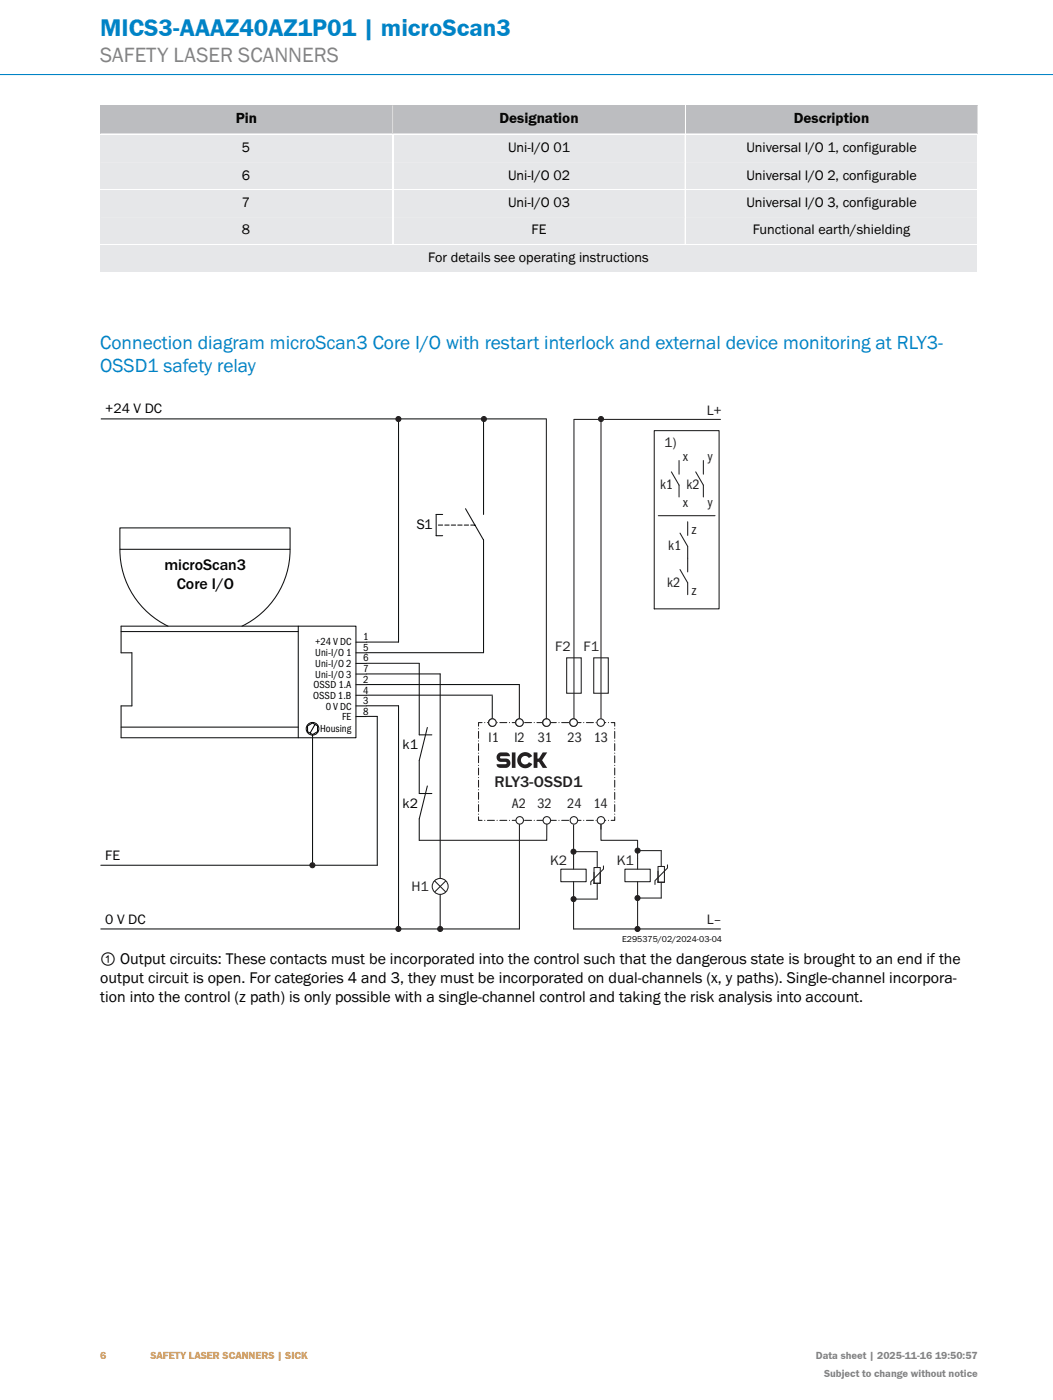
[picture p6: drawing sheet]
<svg xmlns="http://www.w3.org/2000/svg" width="210mm" height="279mm" viewBox="0 0 210 279" stroke-linecap="round" stroke-linejoin="round" font-family="sans-serif">
<path d="M0 14.9h210" fill="none" stroke="#fff" stroke-width=".2"/>
<path d="M0 14.9h210" fill="none" stroke="#0083c6" stroke-width=".2"/>
<path d="M20 21h58.2v5.6h-58.2z" fill="#bcbdc0"/>
<path d="M78.3 21v5.8" fill="none" stroke="#fff" stroke-width=".2"/>
<path d="M20 26.8h58.3" fill="none" stroke="#fff" stroke-width=".35"/>
<path d="M78.4 21h58.2v5.6h-58.2z" fill="#bcbdc0"/>
<path d="M78.3 21v5.8M136.7 21v5.8" fill="none" stroke="#fff" stroke-width=".2"/>
<path d="M78.3 26.8h58.4" fill="none" stroke="#fff" stroke-width=".35"/>
<path d="M136.8 21h58.1v5.6h-58.1z" fill="#bcbdc0"/>
<path d="M136.7 21v5.8M195 21v5.8" fill="none" stroke="#fff" stroke-width=".2"/>
<path d="M136.7 26.8h58.3" fill="none" stroke="#fff" stroke-width=".35"/>
<path d="M20 27h58.2v5.3h-58.2z" fill="#e6e7e9"/>
<path d="M20 26.8h58.3v5.6" fill="none" stroke="#fff" stroke-width=".35"/>
<path d="M20 32.4h58.3" fill="none" stroke="#fff" stroke-width=".2"/>
<path d="M78.5 27h58v5.3h-58z" fill="#e6e7e9"/>
<path d="M136.7 32.4v-5.6h-58.4v5.6" fill="none" stroke="#fff" stroke-width=".35"/>
<path d="M78.3 32.4h58.4" fill="none" stroke="#fff" stroke-width=".2"/>
<path d="M136.8 27h58v5.3h-58z" fill="#e6e7e9"/>
<path d="M195 32.4v-5.6h-58.3v5.6" fill="none" stroke="#fff" stroke-width=".35"/>
<path d="M136.7 32.4h58.3" fill="none" stroke="#fff" stroke-width=".2"/>
<path d="M20 32.4h58.2v5.4h-58.2z" fill="#e6e7e9"/>
<path d="M20 32.4h58.3M20 37.9h58.3" fill="none" stroke="#fff" stroke-width=".2"/>
<path d="M78.3 32.4v5.5" fill="none" stroke="#fff" stroke-width=".35"/>
<path d="M78.5 32.4h58v5.4h-58z" fill="#e6e7e9"/>
<path d="M78.3 32.4h58.4M78.3 37.9h58.4" fill="none" stroke="#fff" stroke-width=".2"/>
<path d="M78.3 32.4v5.5M136.7 32.4v5.5" fill="none" stroke="#fff" stroke-width=".35"/>
<path d="M136.8 32.4h58v5.4h-58z" fill="#e6e7e9"/>
<path d="M136.7 32.4h58.3M136.7 37.9h58.3" fill="none" stroke="#fff" stroke-width=".2"/>
<path d="M136.7 32.4v5.5M195 32.4v5.5" fill="none" stroke="#fff" stroke-width=".35"/>
<path d="M20 37.9h58.2v5.4h-58.2z" fill="#e6e7e9"/>
<path d="M20 37.9h58.3M20 43.3h58.3" fill="none" stroke="#fff" stroke-width=".2"/>
<path d="M78.3 37.9v5.4" fill="none" stroke="#fff" stroke-width=".35"/>
<path d="M78.5 37.9h58v5.4h-58z" fill="#e6e7e9"/>
<path d="M78.3 37.9h58.4M78.3 43.3h58.4" fill="none" stroke="#fff" stroke-width=".2"/>
<path d="M78.3 37.9v5.4M136.7 37.9v5.4" fill="none" stroke="#fff" stroke-width=".35"/>
<path d="M136.8 37.9h58v5.4h-58z" fill="#e6e7e9"/>
<path d="M136.7 37.9h58.3M136.7 43.3h58.3" fill="none" stroke="#fff" stroke-width=".2"/>
<path d="M136.7 37.9v5.4M195 37.9v5.4" fill="none" stroke="#fff" stroke-width=".35"/>
<path d="M20 43.4h58.2v5.4h-58.2z" fill="#e6e7e9"/>
<path d="M20 43.3h58.3M20 48.8h58.3" fill="none" stroke="#fff" stroke-width=".2"/>
<path d="M78.3 43.3v5.5" fill="none" stroke="#fff" stroke-width=".35"/>
<path d="M78.5 43.4h58v5.4h-58z" fill="#e6e7e9"/>
<path d="M78.3 43.3h58.4M78.3 48.8h58.4" fill="none" stroke="#fff" stroke-width=".2"/>
<path d="M78.3 43.3v5.5M136.7 43.3v5.5" fill="none" stroke="#fff" stroke-width=".35"/>
<path d="M136.8 43.4h58v5.4h-58z" fill="#e6e7e9"/>
<path d="M20 48.8h175M136.7 43.3h58.3" fill="none" stroke="#fff" stroke-width=".2"/>
<path d="M136.7 43.3v5.5M195 43.3v10.9" fill="none" stroke="#fff" stroke-width=".35"/>
<path d="M20 48.8h174.8v5.4h-174.8z" fill="#e6e7e9"/>
<g fill="none" stroke="#0f1313" stroke-width=".21">
<path d="M20.1 83.6h88.9M79.5 83.6v44.5h-6.4M96.4 83.6v19.1M87.4 104.8h.9M88.3 102.7h-1.3v4.2h1.3M88.7 104.8h.9M90 104.8h.9M91.3 104.8h.9M92.6 104.8h.9M92.8 101.5l3.6 6.3v22.5h-23.3M93.9 104.8h.8M73.1 134.5h14.7v40.8"/>
<path d="M73.1 138.7h25.1M73.1 136.6h30.5v6.9M98.2 138.9v4.6M73.1 140.9h6.4v44.5M73.1 143h2.1v29.7h-55.1M87.8 178.5v6.9M20.1 185.4h83.5M114.4 185.4h29.3"/>
</g>
<path d="M103.6 164.5v20.9M119.9 164.6v.9" fill="none" stroke="#231f20" stroke-width=".21"/>
<path d="M106.4 150.2h.8v1.2h.3l.7-1.2h.9l-1 1.5 1 1.5h-.9l-.7-1.1h-.3v1.1h-.8zM103.6 150.6a1.58 1.58 0 0 1 2.5 .3l-.6 .4a.84 .84 0 0 0-1.3-.2 .84 .84 0 0 0 0 1.3 .84 .84 0 0 0 1.3-.3l.7 .4a1.6 1.6 0 0 1-2.4 .5 1.6 1.6 0 0 1-.2-2.4zM102.1 150.2h.7v3h-.7zM99.3 150.4l.4-.2h1.2a.76 .76 0 0 1 .8 .7h-1.8l-.2 .2 .1 .3h1.1a.93 .93 0 0 1 .9 .9 .93 .93 0 0 1-.9 .9h-1a.73 .73 0 0 1-.9-.7h1.8l.2-.2-.1-.2h-1a.94 .94 0 0 1-.8-.7 .94 .94 0 0 1 .2-1z" fill="#231f20"/>
<path d="M96.1 144.2h-.7v.7M121.9 144.2h.7v.7M95.4 163v.7h.7M122.6 163v.7h-.7" fill="none" stroke="#231f20" stroke-width=".21"/>
<path d="M96.7 144.2h.3M122.6 145.4v.3M95.4 162.5v-.3M121.4 163.7h-.3" fill="none" stroke="#231f20" stroke-width=".21" stroke-dasharray="0 .5"/>
<path d="M97.2 144.2h24.4M122.6 146v16.8M95.4 162v-16.8M120.8 163.7h-24.4" fill="none" stroke="#231f20" stroke-width=".21" stroke-dasharray="1.4 .5 0 .5"/>
<circle cx="103.7" cy="163.7" r=".75" fill="#fff"/>
<circle cx="103.7" cy="163.7" r=".75" fill="none" stroke="#231f20" stroke-width=".21"/>
<circle cx="109.1" cy="163.7" r=".75" fill="#fff"/>
<circle cx="109.1" cy="163.7" r=".75" fill="none" stroke="#231f20" stroke-width=".21"/>
<circle cx="114.5" cy="163.7" r=".75" fill="#fff"/>
<circle cx="114.5" cy="163.7" r=".75" fill="none" stroke="#231f20" stroke-width=".21"/>
<circle cx="119.9" cy="163.7" r=".75" fill="#fff"/>
<circle cx="119.9" cy="163.7" r=".75" fill="none" stroke="#231f20" stroke-width=".21"/>
<circle cx="98.2" cy="144.2" r=".75" fill="#fff"/>
<circle cx="98.2" cy="144.2" r=".75" fill="none" stroke="#231f20" stroke-width=".21"/>
<circle cx="103.6" cy="144.2" r=".75" fill="#fff"/>
<circle cx="103.6" cy="144.2" r=".75" fill="none" stroke="#231f20" stroke-width=".21"/>
<circle cx="109" cy="144.2" r=".75" fill="#fff"/>
<circle cx="109" cy="144.2" r=".75" fill="none" stroke="#231f20" stroke-width=".21"/>
<circle cx="114.4" cy="144.2" r=".75" fill="#fff"/>
<circle cx="114.4" cy="144.2" r=".75" fill="none" stroke="#231f20" stroke-width=".21"/>
<circle cx="98.2" cy="144.2" r=".75" fill="#fff"/>
<circle cx="98.2" cy="144.2" r=".75" fill="none" stroke="#231f20" stroke-width=".21"/>
<circle cx="103.6" cy="144.2" r=".75" fill="#fff"/>
<circle cx="103.6" cy="144.2" r=".75" fill="none" stroke="#231f20" stroke-width=".21"/>
<circle cx="109" cy="144.2" r=".75" fill="#fff"/>
<circle cx="109" cy="144.2" r=".75" fill="none" stroke="#231f20" stroke-width=".21"/>
<circle cx="114.4" cy="144.2" r=".75" fill="#fff"/>
<circle cx="114.4" cy="144.2" r=".75" fill="none" stroke="#231f20" stroke-width=".21"/>
<circle cx="119.8" cy="144.2" r=".75" fill="#fff"/>
<g fill="none" stroke="#231f20" stroke-width=".21">
<path d="M73.1 132.4h10.5M109.1 164.5l-.1 3.2h-25.4M114.4 164.6v8.8M114.4 176v3.4h4.7v-3.1M114.4 179.5v5.9M114.4 170h4.7v3.1M118.5 173.1h1.2v3.2h-1.2zM118.5 174.1v2.2M119.7 174.1v2.2h-1.2M120.4 172.8v.6l-2.6 2.6v.6"/>
<circle cx="119.8" cy="144.2" r=".75"/>
</g>
<circle cx="114.4" cy="170" r=".5" fill="#231f20"/>
<circle cx="114.4" cy="170" r=".5" fill="none" stroke="#231f20" stroke-width=".21"/>
<circle cx="114.4" cy="179.4" r=".5" fill="#231f20"/>
<g fill="none" stroke="#231f20" stroke-width=".21">
<path d="M127.2 176v9.4M131.2 172.9h1.3v3.2h-1.3zM131.2 173.9v2.2M131.2 176.1h1.3M131.9 172.9v-3.1h-4.7v3.6M131.9 176.1v3.1h-4.7M133.1 172.6v.6l-2.5 2.6v.7"/>
<circle cx="114.4" cy="179.4" r=".5"/>
</g>
<circle cx="127.1" cy="179.2" r=".5" fill="#231f20"/>
<circle cx="127.1" cy="179.2" r=".5" fill="none" stroke="#231f20" stroke-width=".21"/>
<circle cx="127.2" cy="169.8" r=".5" fill="#231f20"/>
<g fill="none" stroke="#231f20" stroke-width=".21">
<path d="M109 83.6v59.9M111.8 173.5h5.1v2.5h-5.1zM119.9 164.5v3.2h7.3v2.1M124.6 173.5h5.1v2.5h-5.1z"/>
<circle cx="127.2" cy="169.8" r=".5"/>
</g>
<circle cx="79.5" cy="185.4" r=".5" fill="#231f20"/>
<circle cx="79.5" cy="185.4" r=".5" fill="none" stroke="#231f20" stroke-width=".21"/>
<circle cx="87.8" cy="185.4" r=".5" fill="#231f20"/>
<circle cx="87.8" cy="185.4" r=".5" fill="none" stroke="#231f20" stroke-width=".21"/>
<circle cx="127.1" cy="185.4" r=".5" fill="#231f20"/>
<circle cx="127.1" cy="185.4" r=".5" fill="none" stroke="#231f20" stroke-width=".21"/>
<circle cx="79.5" cy="83.6" r=".5" fill="#231f20"/>
<circle cx="79.5" cy="83.6" r=".5" fill="none" stroke="#231f20" stroke-width=".21"/>
<circle cx="96.5" cy="83.6" r=".5" fill="#231f20"/>
<g fill="none" stroke="#231f20" stroke-width=".21">
<path d="M114.5 83.8v59.6M119.9 83.7v59.7M86.6 175.8l2.3 2.2M88.9 175.8l-2.2 2.2"/>
<circle cx="96.5" cy="83.6" r=".5"/>
<circle cx="87.8" cy="176.9" r="1.59"/>
</g>
<circle cx="119.9" cy="83.6" r=".5" fill="#231f20"/>
<g fill="none" stroke="#231f20" stroke-width=".21">
<path d="M114.5 83.7h29.2M130.5 85.9h12.9v35.6h-12.9zM133.9 94.2l1.5 2.6v2.4M135.4 91.9v2.7M138.7 94.2l1.6 2.6v2.4M140.3 91.9v2.7M131.3 102.9h11.3M135.6 113.7l1.5 2.6v2.4M135.6 106.4l1.5 2.6v5.1M137.1 104.1v2.8M113 131.3h2.9v7.1h-2.9zM118.4 131.3h2.9v7.1h-2.9z"/>
<circle cx="119.9" cy="83.6" r=".5"/>
</g>
<g fill="none" stroke="#0f1313" stroke-width=".21">
<path d="M23.9 105.4h34v4.2h-34zM23.9 109.7a17 17 0 0 0 9.6 15.3M57.9 109.7a17 17 0 0 1-9.6 15.3M24.1 126h35.4M59.5 125h11.5v22.2h-11.5zM59.5 125h-35.4v5.3h2.2v10.6h-2.2v6.3h35.4M71 130.3h2.1M71 128.2h2.1M71 132.4h2.1M71 134.5h2.1M71 136.6h2.1M71 138.8h2.1"/>
<path d="M24.1 145.1h35.4M62.3 146.6v26.1M71 140.9h2.1M71 143h2.1"/>
</g>
<path d="M83.6 132.4v14.3h2.5M85.2 145.2l-1.6 6.6v6.6h2.5M85.2 156.9l-1.6 6.5v4.3" fill="none" stroke="#111315" stroke-width=".21"/>
<circle cx="62.3" cy="172.7" r=".5" fill="#231f20"/>
<circle cx="62.3" cy="172.7" r=".5" fill="none" stroke="#231f20" stroke-width=".21"/>
<path d="M61.3 144.9l1-.6 1 .6v1.1l-1 .6-1-.6zM62.8 144.6l-1 1.7z" fill="none" stroke="#000001" stroke-width=".21"/>
<circle cx="62.3" cy="145.4" r="1.26" fill="none" stroke="#000001" stroke-width=".2"/>
<text font-size="4.9" fill="#0083c6" x="20" y="7.2">MICS3-AAAZ40AZ1P01 | microScan3</text>
<text font-size="4.2" fill="#808285" x="20" y="12.4">SAFETY LASER SCANNERS</text>
<g font-size="3.9" fill="#0083c6">
<text x="20" y="69.6">Connection diagram microScan3 Core I/O with restart interlock and external device monitoring at RLY3-</text>
<text x="20" y="74.2">OSSD1 safety relay</text>
</g>
<g font-size="3.2" fill="#000001">
<text x="32.8" y="113.7">microScan3</text>
<text x="35.2" y="117.5">Core I/O</text>
</g>
<text font-size="3.2" fill="#231f20" x="98.6" y="157.1">RLY3-OSSD1</text>
<g font-size="3.2">
<text x="20" y="192.4">① Output circuits: These contacts must be incorporated into the control such that the dangerous state is brought to an end if the</text>
<text x="20" y="196.2">output circuit is open. For categories 4 and 3, they must be incorporated on dual-channels (x, y paths). Single-channel incorpora-</text>
<text x="20" y="200">tion into the control (z path) is only possible with a single-channel control and taking the risk analysis into account.</text>
</g>
<g font-size="3">
<text x="47" y="24.6">Pin</text>
<text x="99.6" y="24.6">Designation</text>
<text x="158.3" y="24.6">Description</text>
</g>
<g font-size="2.8">
<text x="48.3" y="30.4">5</text>
<text x="48.3" y="35.8">6</text>
<text x="101.3" y="30.4">Uni-I/O 01</text>
<text x="101.3" y="35.8">Uni-I/O 02</text>
<text x="148.9" y="30.4">Universal I/O 1, configurable</text>
<text x="148.9" y="35.8">Universal I/O 2, configurable</text>
<text x="48.3" y="41.3">7</text>
<text x="101.3" y="41.3">Uni-I/O 03</text>
<text x="148.9" y="41.3">Universal I/O 3, configurable</text>
<text x="48.3" y="46.8">8</text>
<text x="106" y="46.8">FE</text>
<text x="150.2" y="46.8">Functional earth/shielding</text>
<text x="85.4" y="52.3">For details see operating instructions</text>
</g>
<g font-size="2.8" fill="#000001">
<text x="21" y="82.3">+24 V DC</text>
<text x="83.1" y="105.6">S1</text>
<text x="21" y="171.7">FE</text>
<text x="21" y="184.3">0 V DC</text>
</g>
<g font-size="2.8" fill="#231f20">
<text x="140.9" y="82.8">L+</text>
<text x="132.4" y="89.2">1)</text>
<text x="131.7" y="97.7">k1</text>
<text x="136.2" y="101.2">x</text>
<text x="136.9" y="97.7">k2</text>
<text x="141.1" y="101.2">y</text>
<text x="133.3" y="109.8">k1</text>
<text x="133.1" y="117.1">k2</text>
<text x="110.7" y="129.9">F2</text>
<text x="116.4" y="129.9">F1</text>
<text x="97.4" y="148.2">I1</text>
<text x="102.6" y="148.2">I2</text>
<text x="107.2" y="148.2">31</text>
<text x="113.2" y="148.2">23</text>
<text x="118.4" y="148.2">13</text>
<text x="102.1" y="161.3">A2</text>
<text x="107.2" y="161.3">32</text>
<text x="113.1" y="161.3">24</text>
<text x="118.3" y="161.3">14</text>
<text x="109.7" y="172.6">K2</text>
<text x="123" y="172.6">K1</text>
<text x="82" y="177.9">H1</text>
<text x="140.9" y="184.3">L–</text>
</g>
<g font-size="2.8" fill="#000002">
<text x="80.3" y="149.5">k1</text>
<text x="80.3" y="161.3">k2</text>
</g>
<g font-size="2.1" fill="#000001">
<text x="62.8" y="128.8">+24 V DC</text>
<text x="62.9" y="130.9">Uni-I/O 1</text>
<text x="62.5" y="137.4">OSSD 1.A</text>
<text x="62.9" y="133.1">Uni-I/O 2</text>
<text x="62.9" y="135.2">Uni-I/O 3</text>
<text x="62.5" y="139.5">OSSD 1.B</text>
<text x="65" y="141.6">0 V DC</text>
<text x="68.3" y="143.8">FE</text>
<text x="63.8" y="146.1">Housing</text>
</g>
<g font-size="2.1" fill="#f7931d">
<text x="20" y="271.2">6</text>
<text x="30" y="271.2">SAFETY LASER SCANNERS | SICK</text>
</g>
<g font-size="2.1" fill="#808285">
<text x="162.7" y="271.2">Data sheet | 2025-11-16 19:50:57</text>
<text x="164.3" y="274.8">Subject to change without notice</text>
</g>
<text font-size="1.8" fill="#000001" x="124.1" y="188">E295375/02/2024-03-04</text>
</svg>
